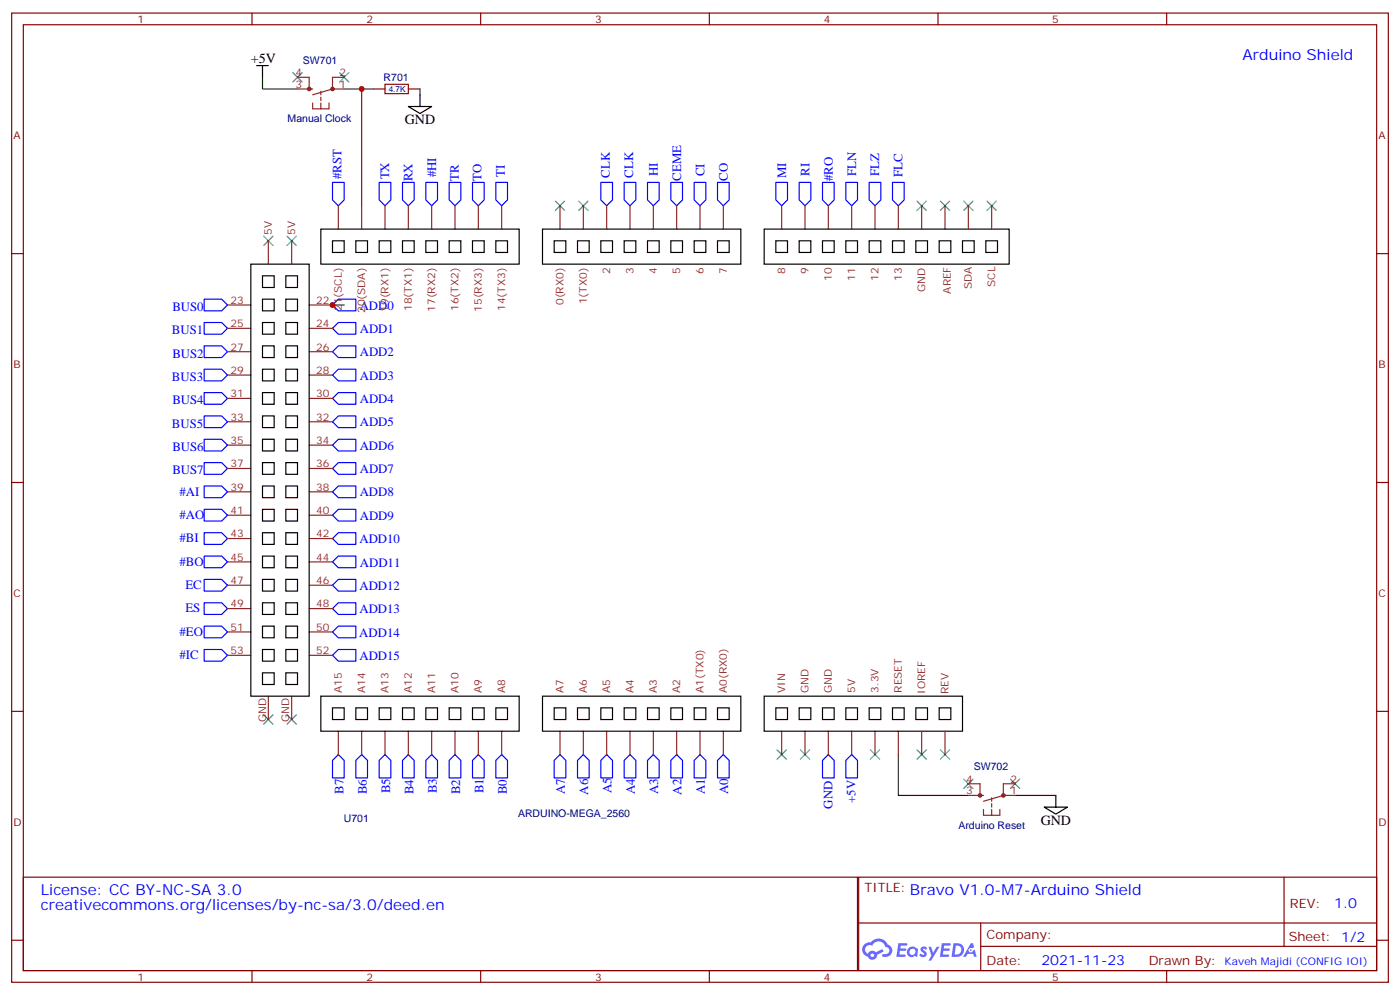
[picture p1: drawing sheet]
<svg xmlns="http://www.w3.org/2000/svg" width="423mm" height="301mm" viewBox="0 0 423 301" stroke-linecap="round" stroke-linejoin="round" font-family="sans-serif">
<g fill="none" stroke="#870000" stroke-width=".35">
<path d="M3.5 4h416.3v292.8h-416.3zM7.1 7.5h409.2v285.7h-409.2zM76.2 4v3.5M145.3 4v3.5M214.5 4v3.5M283.6 4v3.5M352.8 4v3.5M3.5 76.6h3.6M416.3 76.6h3.5M3.5 145.8h3.6M416.3 145.8h3.5M3.5 214.9h3.6"/>
<path d="M416.3 214.9h3.5M259.6 265h156.7v28.2h-156.7zM259.7 278.9h156.4M296.6 278.9v14.1M388.3 265v20.9M3.5 284.1h3.6M76.2 293.2v3.6M145.3 293.2v3.6M214.5 293.2v3.6M283.6 293.2v3.6M296.6 285.9h119.5M352.8 293.2v3.6"/>
<path d="M416.3 284.1h3.5"/>
</g>
<g fill="#5487ff">
<path d="M278.6 286.2a1.22 1.22 0 0 1 1.7 .2l-.3 .6a.47 .47 0 0 0-.4-.4 .47 .47 0 0 0-.5 .2l.2 .2a1.14 1.14 0 0 1 .7 1.8 1.14 1.14 0 0 1-1.9 0l-.2-.2 .5-.6 .7 .5a.29 .29 0 0 0 .4-.3 .29 .29 0 0 0-.3-.3 1.04 1.04 0 0 1-.6-1.7z"/>
<path d="M271.6 284.9h2.4l.3 .2-.1 .5-1.8 .1-.2 .8h1.6l.3 .4-.4 .4h-1.6l-.1 1.1h1.7l.2 .3-.2 .3-2.7 .1z"/>
<path d="M284.8 284.9h2.3l.4 .2-.2 .5-1.8 .1-.1 .8h1.5l.3 .4-.4 .4h-1.5l-.2 1.1h1.7l.2 .3-.2 .3-2.6 .1z"/>
<path d="M293.5 284.9h.7l.4 1.3-.6 .3a.69 .69 0 0 0-1.1 .3 .69 .69 0 0 0 .5 .9 .69 .69 0 0 0 .9-.6l.4-.2 .6 2.2h-.8l-.2-.9h-1.7l-.5 .9h-.9z"/>
<path d="M280.8 286h.7l.7 1.8 1.1-1.8h.8l-2.5 4.2h-.9l1-1.5z"/>
<path d="M288.3 284.9l-.6 4.2h1.4a2.11 2.11 0 0 0 2.4-2.1 2.11 2.11 0 0 0-2.5-2.1zM289 285.7a1.43 1.43 0 0 1 1.7 1.6 1.43 1.43 0 0 1-2 1.1z"/>
<path d="M274.6 286.6a1.54 1.54 0 0 0 0 2.1 1.54 1.54 0 0 0 2.1 .1l.6 .3 .3-2.3-.1-.3h-.5a1.49 1.49 0 0 0-2.4 .1zM274.9 287.6a.95 .95 0 0 1 1.9 0 .95 .95 0 0 1-1.9 0z"/>
<path d="M261.4 285.3a2.18 2.18 0 0 0 1 3.7 1.44 1.44 0 0 0 1.7 .9 1.44 1.44 0 0 0 1.1-1.4l2-1-.4-.8-1.9 1a1.47 1.47 0 0 0-2.5 .4 1.39 1.39 0 0 1-.6-1.9 1.39 1.39 0 0 1 2-.5 2.12 2.12 0 0 1 2.1-1.3 2.12 2.12 0 0 1 1.9 1.7 1.14 1.14 0 0 1 1.1 1.4 1.14 1.14 0 0 1-1.6 .7 .43 .43 0 0 0-.6 .4 .43 .43 0 0 0 .4 .5 1.98 1.98 0 0 0 2.6-1.2 1.98 1.98 0 0 0-1.3-2.6 3.1 3.1 0 0 0-5.2-.6l-.9 .1zM263.2 288.6a.55 .55 0 0 1 1.1 0 .55 .55 0 0 1-1.1 0z"/>
<circle cx="293.6" cy="287" r=".26"/>
</g>
<path d="M112.9 26.9h3.5M123.5 26.9h3.5M7.1 265h252.2v28.2h-252.2z" fill="none" stroke="#870000" stroke-width=".35"/>
<g fill="none" stroke="#3c3" stroke-width=".35">
<path d="M88.5 21.9l2.9 2.9M91.4 21.9l-2.9 2.9M102.7 21.9l2.8 2.9M105.5 21.9l-2.8 2.9M79.7 71.3l2.8 2.9M82.5 71.3l-2.8 2.9M86.8 71.3l2.8 2.9M89.6 71.3l-2.8 2.9M167.9 60.7l2.8 2.9M170.7 60.7l-2.8 2.9M175 60.7l2.8 2.9M177.8 60.7l-2.8 2.9"/>
<path d="M277.3 60.7l2.8 2.9M280.1 60.7l-2.8 2.9M284.3 60.7l2.9 2.9M287.2 60.7l-2.9 2.9M291.4 60.7l2.8 2.9M294.2 60.7l-2.8 2.9M298.4 60.7l2.9 2.9M301.3 60.7l-2.9 2.9M79.7 216l2.8 2.8M82.5 216l-2.8 2.8M86.8 216l2.8 2.8M89.6 216l-2.8 2.8"/>
<path d="M234.9 226.6l2.9 2.8M237.8 226.6l-2.9 2.8M242 226.6l2.8 2.8M244.8 226.6l-2.8 2.8M263.2 226.6l2.8 2.8M266 226.6l-2.8 2.8M277.3 226.6l2.8 2.8M280.1 226.6l-2.8 2.8M284.3 226.6l2.9 2.8M287.2 226.6l-2.9 2.8M291.4 235.4l2.8 2.8M294.2 235.4l-2.8 2.8"/>
<path d="M305.5 235.4l2.8 2.8M308.3 235.4l-2.8 2.8"/>
</g>
<path d="M79.4 23.4v3.5h10.6M104.1 26.9h5.3v35.3M109.4 26.9h3.5M127 26.9v1.7M100.5 92.1h3.6M271.6 228v12.3h21.2M306.9 240.3h12.4" fill="none" stroke="#008700" stroke-width=".35"/>
<g fill="none" stroke="#000" stroke-width=".35">
<path d="M77.6 19.8h3.5M79.4 19.8v3.6M123.5 32.2h7l-3.5 2.1zM127 28.6v3.6M75.8 79.8h17.7v130.5h-17.7zM97 69.2h60v10.6h-60zM100.5 72.7h3.6v3.6h-3.6zM107.6 72.7h3.5v3.6h-3.5zM114.7 72.7h3.5v3.6h-3.5zM121.7 72.7h3.5v3.6h-3.5zM128.8 72.7h3.5v3.6h-3.5zM135.8 72.7h3.5v3.6h-3.5z"/>
<path d="M142.9 72.7h3.5v3.6h-3.5zM149.9 72.7h3.6v3.6h-3.6zM164 69.2h60v10.6h-60zM167.6 72.7h3.5v3.6h-3.5zM174.6 72.7h3.6v3.6h-3.6zM181.7 72.7h3.5v3.6h-3.5zM188.7 72.7h3.6v3.6h-3.6zM195.8 72.7h3.5v3.6h-3.5zM202.8 72.7h3.6v3.6h-3.6zM209.9 72.7h3.5v3.6h-3.5zM217 72.7h3.5v3.6h-3.5zM231.1 69.2h74.1v10.6h-74.1z"/>
<path d="M234.6 72.7h3.5v3.6h-3.5zM241.7 72.7h3.5v3.6h-3.5zM248.7 72.7h3.5v3.6h-3.5zM255.8 72.7h3.5v3.6h-3.5zM262.8 72.7h3.5v3.6h-3.5zM269.9 72.7h3.5v3.6h-3.5zM276.9 72.7h3.6v3.6h-3.6zM284 72.7h3.5v3.6h-3.5zM291 72.7h3.6v3.6h-3.6zM298.1 72.7h3.5v3.6h-3.5zM79.4 83.3h3.5v3.6h-3.5zM79.4 90.4h3.5v3.5h-3.5z"/>
<path d="M79.4 97.4h3.5v3.6h-3.5zM86.4 83.3h3.6v3.6h-3.6zM86.4 90.4h3.6v3.5h-3.6zM86.4 97.4h3.6v3.6h-3.6zM79.4 104.5h3.5v3.5h-3.5zM79.4 111.5h3.5v3.6h-3.5zM79.4 118.6h3.5v3.5h-3.5zM86.4 104.5h3.6v3.5h-3.6zM86.4 111.5h3.6v3.6h-3.6zM86.4 118.6h3.6v3.5h-3.6zM79.4 125.7h3.5v3.5h-3.5zM79.4 132.7h3.5v3.5h-3.5z"/>
<path d="M79.4 139.8h3.5v3.5h-3.5zM86.4 125.7h3.6v3.5h-3.6zM86.4 132.7h3.6v3.5h-3.6zM86.4 139.8h3.6v3.5h-3.6zM79.4 146.8h3.5v3.6h-3.5zM79.4 153.9h3.5v3.5h-3.5zM86.4 146.8h3.6v3.6h-3.6zM86.4 153.9h3.6v3.5h-3.6zM79.4 160.9h3.5v3.6h-3.5zM79.4 168h3.5v3.5h-3.5zM79.4 175h3.5v3.6h-3.5zM86.4 160.9h3.6v3.6h-3.6z"/>
<path d="M86.4 168h3.6v3.5h-3.6zM86.4 175h3.6v3.6h-3.6zM79.4 182.1h3.5v3.5h-3.5zM79.4 189.2h3.5v3.5h-3.5zM79.4 196.2h3.5v3.5h-3.5zM86.4 182.1h3.6v3.5h-3.6zM86.4 189.2h3.6v3.5h-3.6zM86.4 196.2h3.6v3.5h-3.6zM79.4 203.3h3.5v3.5h-3.5zM86.4 203.3h3.6v3.5h-3.6zM97 210.3h60v10.6h-60zM100.5 213.9h3.6v3.5h-3.6z"/>
<path d="M107.6 213.9h3.5v3.5h-3.5zM114.7 213.9h3.5v3.5h-3.5zM121.7 213.9h3.5v3.5h-3.5zM128.8 213.9h3.5v3.5h-3.5zM135.8 213.9h3.5v3.5h-3.5zM142.9 213.9h3.5v3.5h-3.5zM149.9 213.9h3.6v3.5h-3.6zM164 210.3h60v10.6h-60zM167.6 213.9h3.5v3.5h-3.5zM174.6 213.9h3.6v3.5h-3.6zM181.7 213.9h3.5v3.5h-3.5zM188.7 213.9h3.6v3.5h-3.6z"/>
<path d="M195.8 213.9h3.5v3.5h-3.5zM202.8 213.9h3.6v3.5h-3.6zM209.9 213.9h3.5v3.5h-3.5zM217 213.9h3.5v3.5h-3.5zM231.1 210.3h59.9v10.6h-59.9zM234.6 213.9h3.5v3.5h-3.5zM241.7 213.9h3.5v3.5h-3.5zM248.7 213.9h3.5v3.5h-3.5zM255.8 213.9h3.5v3.5h-3.5zM262.8 213.9h3.5v3.5h-3.5zM269.9 213.9h3.5v3.5h-3.5zM276.9 213.9h3.6v3.5h-3.6z"/>
<path d="M284 213.9h3.5v3.5h-3.5zM315.7 243.8h7.1l-3.5 2.2zM319.3 240.3v3.5"/>
</g>
<g fill="none" stroke="#8c2424" stroke-width=".35">
<path d="M90 26.9h4.5M90 23.4h3.5v3.5M94.5 31.1v1.8h5v-1.8M97 27.6v1M97 29.4v1M97 31.1v1.8M100.5 26.9h3.6M100.5 26.9l-6 1.7M104.1 23.4h-3.6v3.5M81.1 72.7v7.1M88.2 72.7v7.1M102.3 62.2v7"/>
<path d="M109.4 62.2v7M116.4 62.2v7M123.5 62.2v7M130.5 62.2v7M137.6 62.2v7M144.6 62.2v7M151.7 62.2v7M169.3 62.2v7M176.4 62.2v7M183.4 62.2v7M190.5 62.2v7M197.6 62.2v7"/>
<path d="M204.6 62.2v7M211.7 62.2v7M218.7 62.2v7M236.4 62.2v7M243.4 62.2v7M250.5 62.2v7M257.5 62.2v7M264.6 62.2v7M271.6 62.2v7M278.7 62.2v7M285.8 62.2v7M292.8 62.2v7"/>
<path d="M299.9 62.2v7M68.8 92.1h7M68.8 99.2h7M93.5 92.1h7M93.5 99.2h7M68.8 106.3h7M68.8 113.3h7M93.5 106.3h7M93.5 113.3h7M68.8 120.4h7M68.8 127.4h7M68.8 134.5h7"/>
<path d="M93.5 120.4h7M93.5 127.4h7M93.5 134.5h7M68.8 141.5h7M68.8 148.6h7M68.8 155.6h7M93.5 141.5h7M93.5 148.6h7M93.5 155.6h7M68.8 162.7h7M68.8 169.8h7M68.8 176.8h7"/>
<path d="M93.5 162.7h7M93.5 169.8h7M93.5 176.8h7M68.8 183.9h7M68.8 198h7M68.8 190.9h7M93.5 183.9h7M93.5 198h7M93.5 190.9h7M81.1 210.3v7.1M88.2 210.3v7.1M102.3 220.9v7.1"/>
<path d="M109.4 220.9v7.1M116.4 220.9v7.1M123.5 220.9v7.1M130.5 220.9v7.1M137.6 220.9v7.1M144.6 220.9v7.1M151.7 220.9v7.1M169.3 220.9v7.1M176.4 220.9v7.1M183.4 220.9v7.1M190.5 220.9v7.1M197.6 220.9v7.1"/>
<path d="M204.6 220.9v7.1M211.7 220.9v7.1M218.7 220.9v7.1M236.4 220.9v7.1M243.4 220.9v7.1M250.5 220.9v7.1M257.5 220.9v7.1M264.6 220.9v7.1M271.6 220.9v7.1M278.7 220.9v7.1M285.8 220.9v7.1M292.8 236.8h3.5v3.5"/>
<path d="M306.9 236.8h-3.5v3.5M292.8 240.3h4.6M297.4 244.5v1.8h4.9v-1.8M299.9 241v1.1M299.9 242.8v1M299.9 244.5v1.8M303.4 240.3h3.5M303.4 240.3l-6 1.8"/>
</g>
<g fill="none" stroke="#8c2424" stroke-width=".71">
<circle cx="93.5" cy="26.9" r=".35"/>
<circle cx="100.5" cy="26.9" r=".35"/>
<circle cx="296.3" cy="240.3" r=".35"/>
<circle cx="303.4" cy="240.3" r=".35"/>
</g>
<path d="M116.4 25.5h7.1v2.8h-7.1z" fill="none" stroke="#a10000" stroke-width=".35"/>
<g fill="none" stroke="#00f" stroke-width=".35">
<path d="M100.5 55.1h3.6v5.3l-1.8 1.8-1.8-1.8zM114.7 55.1h3.5v5.3l-1.8 1.8-1.7-1.8zM121.7 55.1h3.5v5.3l-1.7 1.8-1.8-1.8zM128.8 55.1h3.5v5.3l-1.8 1.8-1.7-1.8zM135.8 55.1h3.5v5.3l-1.7 1.8-1.8-1.8zM142.9 55.1h3.5v5.3l-1.8 1.8-1.7-1.8zM149.9 55.1h3.6v5.3l-1.8 1.8-1.8-1.8zM181.7 55.1h3.5v5.3l-1.8 1.8-1.7-1.8zM188.7 55.1h3.6v5.3l-1.8 1.8-1.8-1.8zM195.8 55.1h3.5v5.3l-1.7 1.8-1.8-1.8zM202.8 55.1h3.6v5.3l-1.8 1.8-1.8-1.8zM209.9 55.1h3.5v5.3l-1.7 1.8-1.8-1.8z"/>
<path d="M217 55.1h3.5v5.3l-1.8 1.8-1.7-1.8zM234.6 55.1h3.5v5.3l-1.7 1.8-1.8-1.8zM241.7 55.1h3.5v5.3l-1.8 1.8-1.7-1.8zM248.7 55.1h3.5v5.3l-1.7 1.8-1.8-1.8zM255.8 55.1h3.5v5.3l-1.8 1.8-1.7-1.8zM262.8 55.1h3.5v5.3l-1.7 1.8-1.8-1.8zM269.9 55.1h3.5v5.3l-1.8 1.8-1.7-1.8zM61.7 97.4h5.3l1.8 1.8-1.8 1.8h-5.3zM61.7 90.4h5.3l1.8 1.7-1.8 1.8h-5.3zM100.5 92.1l1.8-1.7h5.3v3.5h-5.3zM100.5 99.2l1.8-1.8h5.3v3.6h-5.3zM61.7 118.6h5.3l1.8 1.8-1.8 1.7h-5.3z"/>
<path d="M61.7 111.5h5.3l1.8 1.8-1.8 1.8h-5.3zM61.7 104.5h5.3l1.8 1.8-1.8 1.7h-5.3zM100.5 113.3l1.8-1.8h5.3v3.6h-5.3zM102.3 104.5h5.3v3.5h-5.3l-1.8-1.7zM102.3 118.6h5.3v3.5h-5.3l-1.8-1.7zM61.7 125.7h5.3l1.8 1.7-1.8 1.8h-5.3zM61.7 132.7h5.3l1.8 1.8-1.8 1.7h-5.3zM61.7 139.8h5.3l1.8 1.7-1.8 1.8h-5.3zM100.5 127.4l1.8-1.7h5.3v3.5h-5.3zM100.5 134.5l1.8-1.8h5.3v3.5h-5.3zM61.7 153.9h5.3l1.8 1.7-1.8 1.8h-5.3zM61.7 146.8h5.3l1.8 1.8-1.8 1.8h-5.3z"/>
<path d="M100.5 148.6l1.8-1.8h5.3v3.6h-5.3zM100.5 155.6l1.8-1.7h5.3v3.5h-5.3zM100.5 141.5l1.8-1.7h5.3v3.5h-5.3zM61.7 175h5.3l1.8 1.8-1.8 1.8h-5.3zM61.7 168h5.3l1.8 1.8-1.8 1.7h-5.3zM61.7 160.9h5.3l1.8 1.8-1.8 1.8h-5.3zM100.5 162.7l1.8-1.8h5.3v3.6h-5.3zM100.5 169.8l1.8-1.8h5.3v3.5h-5.3zM100.5 176.8l1.8-1.8h5.3v3.6h-5.3zM61.7 189.2h5.3l1.8 1.7-1.8 1.8h-5.3zM61.7 182.1h5.3l1.8 1.8-1.8 1.7h-5.3zM61.7 196.2h5.3l1.8 1.8-1.8 1.7h-5.3z"/>
<path d="M100.5 198l1.8-1.8h5.3v3.5h-5.3zM100.5 183.9l1.8-1.8h5.3v3.5h-5.3zM100.5 190.9l1.8-1.7h5.3v3.5h-5.3zM100.5 229.7l1.8-1.7 1.8 1.7v5.3h-3.6zM109.4 228l1.7 1.7v5.3h-3.5v-5.3zM114.7 229.7l1.7-1.7 1.8 1.7v5.3h-3.5zM121.7 229.7l1.8-1.7 1.7 1.7v5.3h-3.5zM130.5 228l1.8 1.7v5.3h-3.5v-5.3zM137.6 228l1.7 1.7v5.3h-3.5v-5.3zM144.6 228l1.8 1.7v5.3h-3.5v-5.3zM151.7 228l1.8 1.7v5.3h-3.6v-5.3zM169.3 228l1.8 1.7v5.3h-3.5v-5.3z"/>
<path d="M176.4 228l1.8 1.7v5.3h-3.6v-5.3zM183.4 228l1.8 1.7v5.3h-3.5v-5.3zM190.5 228l1.8 1.7v5.3h-3.6v-5.3zM195.8 229.7l1.8-1.7 1.7 1.7v5.3h-3.5zM202.8 229.7l1.8-1.7 1.8 1.7v5.3h-3.6zM209.9 229.7l1.8-1.7 1.7 1.7v5.3h-3.5zM217 229.7l1.7-1.7 1.8 1.7v5.3h-3.5zM248.7 229.7l1.8-1.7 1.7 1.7v5.3h-3.5zM255.8 229.7l1.7-1.7 1.8 1.7v5.3h-3.5z"/>
</g>
<g fill="#c00">
<circle cx="109.4" cy="26.9" r=".88"/>
<circle cx="100.5" cy="92.1" r=".88"/>
</g>
<g font-size="4.6" fill="#00f">
<text x="375.7" y="18.1">Arduino Shield</text>
<text x="12.3" y="270.3">License: CC BY-NC-SA 3.0</text>
<text x="12.3" y="274.9">creativecommons.org/licenses/by-nc-sa/3.0/deed.en</text>
<text x="275.2" y="270.3">Bravo V1.0-M7-Arduino Shield</text>
</g>
<g font-size="4.2">
<text x="75.8" y="19.1">+5V</text>
<text x="122.4" y="37.5">GND</text>
<text x="314.7" y="249.1">GND</text>
</g>
<g font-size="4.2" fill="#00f">
<text x="403.4" y="274.3">1.0</text>
<text x="314.9" y="291.6">2021-11-23</text>
</g>
<g font-size="3.9" fill="#00f">
<text x="131.9" y="53.6" transform="rotate(-90 131.9 53.6)">#HI</text>
<text x="152.7" y="53.4" transform="rotate(-90 152.7 53.4)">TI</text>
<text x="184.4" y="53.7" transform="rotate(-90 184.4 53.7)">CLK</text>
<text x="191.4" y="53.7" transform="rotate(-90 191.4 53.7)">CLK</text>
<text x="198.9" y="53.3" transform="rotate(-90 198.9 53.3)">HI</text>
<text x="213.1" y="53.3" transform="rotate(-90 213.1 53.3)">CI</text>
<text x="237.8" y="53.9" transform="rotate(-90 237.8 53.9)">MI</text>
<text x="244.8" y="53.1" transform="rotate(-90 244.8 53.1)">RI</text>
<text x="258.9" y="53.1" transform="rotate(-90 258.9 53.1)">FLN</text>
<text x="265.9" y="53.2" transform="rotate(-90 265.9 53.2)">FLZ</text>
<text x="272.9" y="53.4" transform="rotate(-90 272.9 53.4)">FLC</text>
<text x="103.3" y="54.1" transform="rotate(-90 103.3 54.1)">#RST</text>
<text x="117.7" y="54.2" transform="rotate(-90 117.7 54.2)">TX</text>
<text x="124.7" y="54.7" transform="rotate(-90 124.7 54.7)">RX</text>
<text x="138.7" y="54.6" transform="rotate(-90 138.7 54.6)">TR</text>
<text x="145.6" y="54.6" transform="rotate(-90 145.6 54.6)">TO</text>
<text x="206" y="54.6" transform="rotate(-90 206 54.6)">CEME</text>
<text x="220.1" y="54.7" transform="rotate(-90 220.1 54.7)">CO</text>
<text x="251.9" y="54.8" transform="rotate(-90 251.9 54.8)">#RO</text>
<text x="52.1" y="93.9">BUS0</text>
<text x="108.8" y="93.5">ADD0</text>
<text x="52" y="101">BUS1</text>
<text x="108.8" y="100.6">ADD1</text>
<text x="108.8" y="107.7">ADD2</text>
<text x="52.1" y="108">BUS2</text>
<text x="52" y="115.1">BUS3</text>
<text x="108.8" y="114.7">ADD3</text>
<text x="52.1" y="122.1">BUS4</text>
<text x="108.8" y="121.8">ADD4</text>
<text x="52" y="129.2">BUS5</text>
<text x="108.8" y="128.8">ADD5</text>
<text x="52.1" y="136.3">BUS6</text>
<text x="108.8" y="135.9">ADD6</text>
<text x="52.1" y="143.3">BUS7</text>
<text x="108.8" y="142.9">ADD7</text>
<text x="54.3" y="149.7">#AI</text>
<text x="108.8" y="150">ADD8</text>
<text x="54.3" y="156.8">#AO</text>
<text x="108.8" y="157">ADD9</text>
<text x="54.3" y="163.8">#BI</text>
<text x="108.7" y="164.1">ADD10</text>
<text x="54.3" y="170.9">#BO</text>
<text x="108.8" y="171.2">ADD11</text>
<text x="56.1" y="177.9">EC</text>
<text x="108.7" y="178.2">ADD12</text>
<text x="56.1" y="185">ES</text>
<text x="108.7" y="185.3">ADD13</text>
<text x="54.3" y="192">#EO</text>
<text x="108.6" y="192.3">ADD14</text>
<text x="54.3" y="199.1">#IC</text>
<text x="108.7" y="199.4">ADD15</text>
<text x="103.9" y="239.8" transform="rotate(-90 103.9 239.8)">B7</text>
<text x="111" y="240" transform="rotate(-90 111 240)">B6</text>
<text x="118" y="239.7" transform="rotate(-90 118 239.7)">B5</text>
<text x="125.1" y="240" transform="rotate(-90 125.1 240)">B4</text>
<text x="132.1" y="239.7" transform="rotate(-90 132.1 239.7)">B3</text>
<text x="139.2" y="240" transform="rotate(-90 139.2 240)">B2</text>
<text x="146.2" y="239.7" transform="rotate(-90 146.2 239.7)">B1</text>
<text x="153.3" y="240" transform="rotate(-90 153.3 240)">B0</text>
<text x="170.8" y="239.9" transform="rotate(-90 170.8 239.9)">A7</text>
<text x="184.9" y="239.6" transform="rotate(-90 184.9 239.6)">A5</text>
<text x="191.9" y="240" transform="rotate(-90 191.9 240)">A4</text>
<text x="199" y="239.9" transform="rotate(-90 199 239.9)">A3</text>
<text x="213.1" y="239.9" transform="rotate(-90 213.1 239.9)">A1</text>
<text x="220.2" y="240" transform="rotate(-90 220.2 240)">A0</text>
<text x="177.8" y="240.1" transform="rotate(-90 177.8 240.1)">A6</text>
<text x="206.1" y="240.1" transform="rotate(-90 206.1 240.1)">A2</text>
<text x="251.7" y="244.3" transform="rotate(-90 251.7 244.3)">GND</text>
<text x="258.7" y="242.6" transform="rotate(-90 258.7 242.6)">+5V</text>
</g>
<g font-size="3.9" fill="#800">
<text x="261.4" y="269.6">TITLE:</text>
<text x="390" y="274.3">REV:</text>
<text x="298.3" y="283.8">Company:</text>
<text x="389.7" y="284.4">Sheet: 1/2</text>
<text x="298.3" y="291.5">Date:</text>
<text x="347.4" y="291.6">Drawn By:</text>
</g>
<g font-size="3.2" fill="#800">
<text x="41.6" y="6.9">1</text>
<text x="110.8" y="6.9">2</text>
<text x="179.9" y="6.9">3</text>
<text x="249.1" y="6.9">4</text>
<text x="318.2" y="6.9">5</text>
<text x="4.1" y="42.1">A</text>
<text x="416.8" y="42.1">A</text>
<text x="4.1" y="111.2">B</text>
<text x="416.8" y="111.2">B</text>
<text x="4.1" y="180.3">C</text>
<text x="416.8" y="180.3">C</text>
<text x="4.1" y="249.5">D</text>
<text x="416.8" y="249.5">D</text>
<text x="41.6" y="296.2">1</text>
<text x="110.8" y="296.2">2</text>
<text x="179.9" y="296.2">3</text>
<text x="249.1" y="296.2">4</text>
<text x="318.2" y="296.2">5</text>
</g>
<g font-size="3.2" fill="#8d2323">
<text x="89.4" y="23">4</text>
<text x="102.7" y="23">2</text>
<text x="89.4" y="26.5">3</text>
<text x="102.7" y="26.5">1</text>
<text x="82.2" y="70.9" transform="rotate(-90 82.2 70.9)">5V</text>
<text x="89.3" y="70.9" transform="rotate(-90 89.3 70.9)">5V</text>
<text x="184.5" y="82.9" transform="rotate(-90 184.5 82.9)">2</text>
<text x="191.6" y="82.9" transform="rotate(-90 191.6 82.9)">3</text>
<text x="198.6" y="82.9" transform="rotate(-90 198.6 82.9)">4</text>
<text x="205.7" y="82.9" transform="rotate(-90 205.7 82.9)">5</text>
<text x="212.7" y="82.9" transform="rotate(-90 212.7 82.9)">6</text>
<text x="219.8" y="82.9" transform="rotate(-90 219.8 82.9)">7</text>
<text x="237.4" y="82.9" transform="rotate(-90 237.4 82.9)">8</text>
<text x="244.5" y="82.9" transform="rotate(-90 244.5 82.9)">9</text>
<text x="251.5" y="84.9" transform="rotate(-90 251.5 84.9)">10</text>
<text x="258.6" y="84.9" transform="rotate(-90 258.6 84.9)">11</text>
<text x="265.6" y="84.9" transform="rotate(-90 265.6 84.9)">12</text>
<text x="272.7" y="84.9" transform="rotate(-90 272.7 84.9)">13</text>
<text x="279.8" y="88.1" transform="rotate(-90 279.8 88.1)">GND</text>
<text x="287.5" y="88.7" transform="rotate(-90 287.5 88.7)">AREF</text>
<text x="293.9" y="87.3" transform="rotate(-90 293.9 87.3)">SDA</text>
<text x="300.9" y="86.7" transform="rotate(-90 300.9 86.7)">SCL</text>
<text x="69.7" y="91.8">23</text>
<text x="95.6" y="91.8">22</text>
<text x="103.4" y="93.9" transform="rotate(-90 103.4 93.9)">21(SCL)</text>
<text x="110.4" y="94.6" transform="rotate(-90 110.4 94.6)">20(SDA)</text>
<text x="117.5" y="94.2" transform="rotate(-90 117.5 94.2)">19(RX1)</text>
<text x="124.5" y="93.9" transform="rotate(-90 124.5 93.9)">18(TX1)</text>
<text x="131.6" y="94.2" transform="rotate(-90 131.6 94.2)">17(RX2)</text>
<text x="138.6" y="93.9" transform="rotate(-90 138.6 93.9)">16(TX2)</text>
<text x="145.7" y="94.2" transform="rotate(-90 145.7 94.2)">15(RX3)</text>
<text x="152.8" y="93.9" transform="rotate(-90 152.8 93.9)">14(TX3)</text>
<text x="170.4" y="92.2" transform="rotate(-90 170.4 92.2)">0(RX0)</text>
<text x="177.4" y="91.9" transform="rotate(-90 177.4 91.9)">1(TX0)</text>
<text x="69.7" y="98.8">25</text>
<text x="95.6" y="98.8">24</text>
<text x="69.7" y="105.9">27</text>
<text x="95.6" y="105.9">26</text>
<text x="69.7" y="113">29</text>
<text x="95.6" y="113">28</text>
<text x="69.7" y="120">31</text>
<text x="95.6" y="120">30</text>
<text x="69.7" y="127.1">33</text>
<text x="95.6" y="127.1">32</text>
<text x="69.7" y="134.1">35</text>
<text x="95.6" y="134.1">34</text>
<text x="69.7" y="141.2">37</text>
<text x="95.6" y="141.2">36</text>
<text x="69.7" y="148.2">39</text>
<text x="95.6" y="148.2">38</text>
<text x="69.7" y="155.3">41</text>
<text x="95.6" y="155.3">40</text>
<text x="69.7" y="162.3">43</text>
<text x="95.6" y="162.3">42</text>
<text x="69.7" y="169.4">45</text>
<text x="95.6" y="169.4">44</text>
<text x="69.7" y="176.5">47</text>
<text x="95.6" y="176.5">46</text>
<text x="69.7" y="183.5">49</text>
<text x="95.6" y="183.5">48</text>
<text x="69.7" y="190.6">51</text>
<text x="95.6" y="190.6">50</text>
<text x="69.7" y="197.6">53</text>
<text x="95.6" y="197.6">52</text>
<text x="103.4" y="209.3" transform="rotate(-90 103.4 209.3)">A15</text>
<text x="110.4" y="209.3" transform="rotate(-90 110.4 209.3)">A14</text>
<text x="117.5" y="209.3" transform="rotate(-90 117.5 209.3)">A13</text>
<text x="124.5" y="209.3" transform="rotate(-90 124.5 209.3)">A12</text>
<text x="131.6" y="209.3" transform="rotate(-90 131.6 209.3)">A11</text>
<text x="138.6" y="209.3" transform="rotate(-90 138.6 209.3)">A10</text>
<text x="145.7" y="209.3" transform="rotate(-90 145.7 209.3)">A9</text>
<text x="152.8" y="209.3" transform="rotate(-90 152.8 209.3)">A8</text>
<text x="170.4" y="209.3" transform="rotate(-90 170.4 209.3)">A7</text>
<text x="177.4" y="209.3" transform="rotate(-90 177.4 209.3)">A6</text>
<text x="184.5" y="209.3" transform="rotate(-90 184.5 209.3)">A5</text>
<text x="191.6" y="209.3" transform="rotate(-90 191.6 209.3)">A4</text>
<text x="198.6" y="209.3" transform="rotate(-90 198.6 209.3)">A3</text>
<text x="205.7" y="209.3" transform="rotate(-90 205.7 209.3)">A2</text>
<text x="212.7" y="209.3" transform="rotate(-90 212.7 209.3)">A1(TX0)</text>
<text x="219.8" y="209.3" transform="rotate(-90 219.8 209.3)">A0(RX0)</text>
<text x="237.4" y="209.3" transform="rotate(-90 237.4 209.3)">VIN</text>
<text x="244.5" y="209.3" transform="rotate(-90 244.5 209.3)">GND</text>
<text x="251.5" y="209.3" transform="rotate(-90 251.5 209.3)">GND</text>
<text x="258.6" y="209.3" transform="rotate(-90 258.6 209.3)">5V</text>
<text x="265.6" y="209.3" transform="rotate(-90 265.6 209.3)">3.3V</text>
<text x="272.7" y="209.3" transform="rotate(-90 272.7 209.3)">RESET</text>
<text x="279.8" y="209.6" transform="rotate(-90 279.8 209.6)">IOREF</text>
<text x="286.8" y="209.6" transform="rotate(-90 286.8 209.6)">REV</text>
<text x="80.4" y="218.1" transform="rotate(-90 80.4 218.1)">GND</text>
<text x="87.5" y="218.1" transform="rotate(-90 87.5 218.1)">GND</text>
<text x="292.2" y="240">3</text>
<text x="292.2" y="236.4">4</text>
<text x="305.5" y="240">1</text>
<text x="305.5" y="236.4">2</text>
</g>
<g font-size="3.2" fill="#000080">
<text x="91.6" y="19.2">SW701</text>
<text x="116" y="24.6">R701</text>
<text x="87" y="36.9">Manual Clock</text>
<text x="294.5" y="232.6">SW702</text>
<text x="103.9" y="248.5">U701</text>
<text x="156.7" y="246.7">ARDUINO-MEGA_2560</text>
<text x="289.8" y="250.3">Arduino Reset</text>
</g>
<text font-size="3.2" fill="#00f" x="370.3" y="291.6">Kaveh Majidi (CONFIG IOI)</text>
<text font-size="2.5" fill="#000080" x="117.5" y="27.8">4.7K</text>
</svg>
